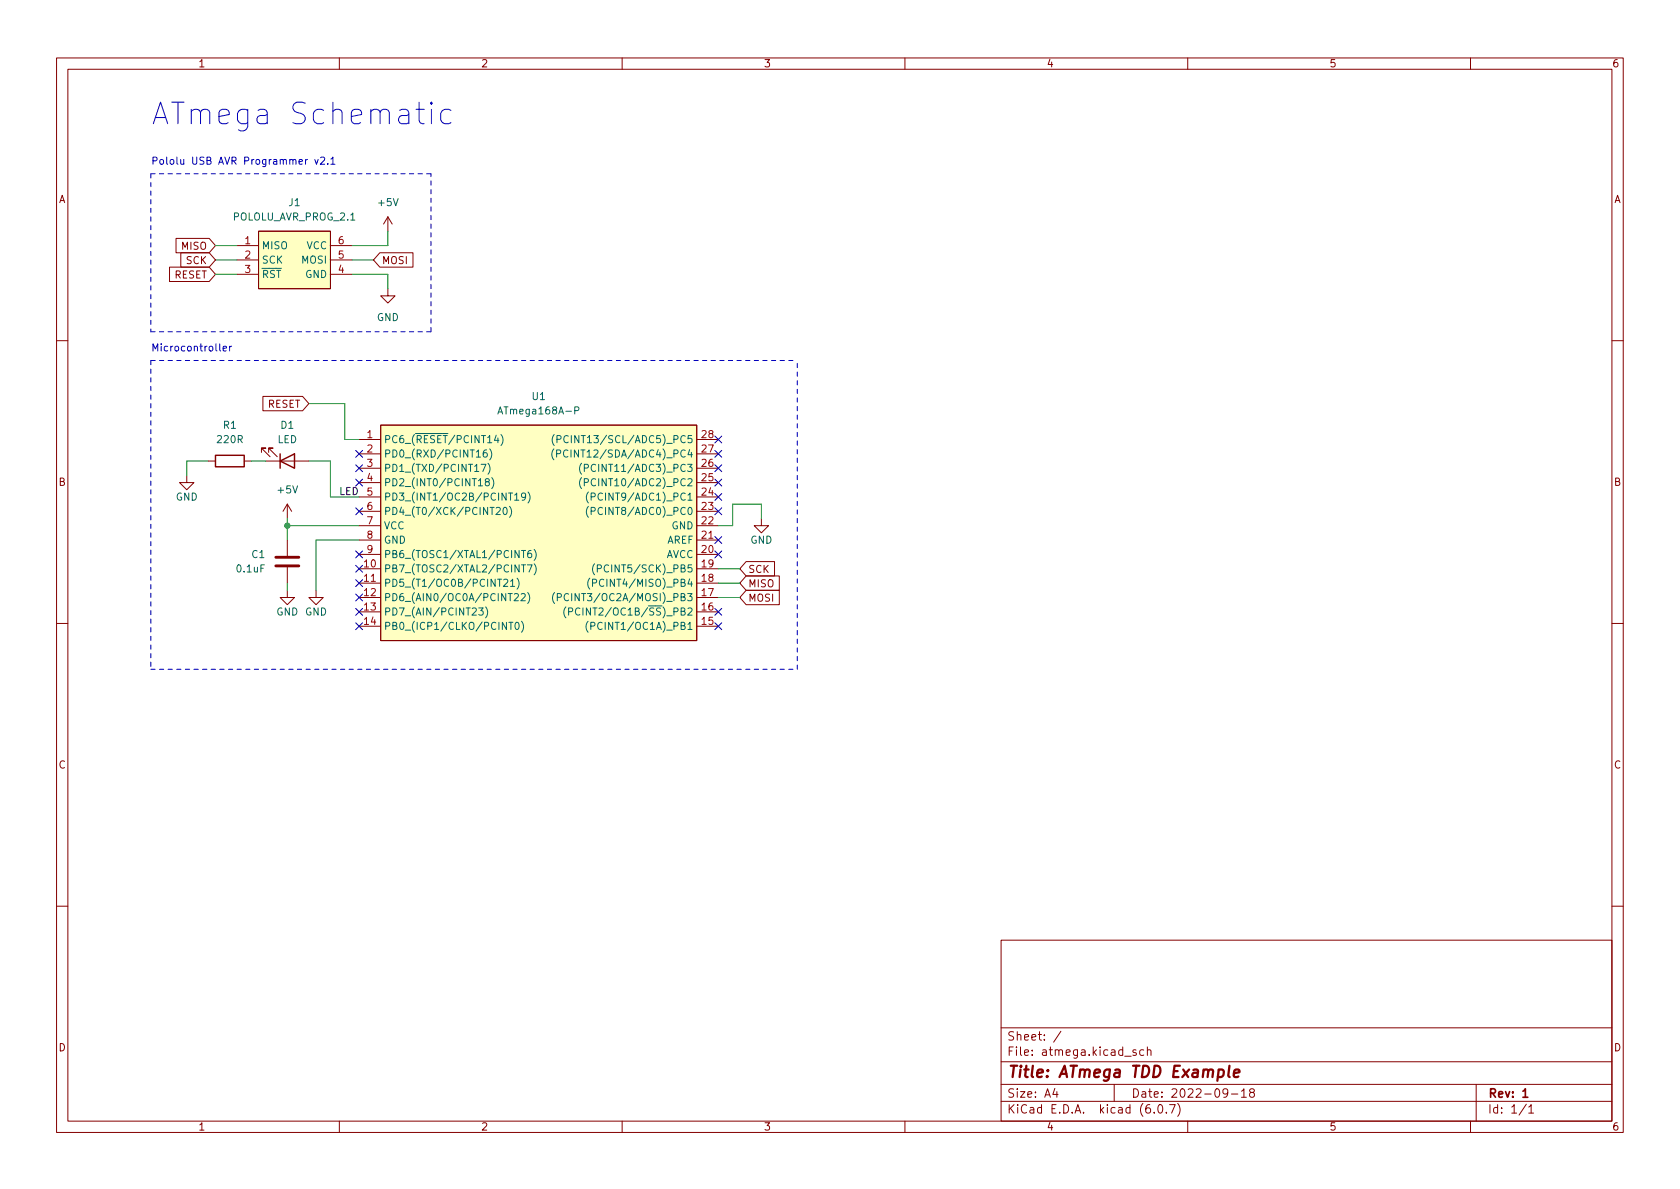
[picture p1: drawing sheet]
<svg xmlns="http://www.w3.org/2000/svg" width="297mm" height="210mm" viewBox="0 0 297 210" stroke-linecap="round" stroke-linejoin="round" font-family="sans-serif">
<g fill="none" stroke="#840000" stroke-width=".18">
<path d="M10 10.2h277v190.1h-277zM12 12.2h273v186.1h-273zM60 10.2v2M110 10.2v2M160 10.2v2M210 10.2v2M260 10.2v2M68.6 38.3l-.8 1.3M68.6 38.3v2.6M68.6 38.3l.7 1.3M30 47.2h7l1.1 1.3-1.1 1.3h-7zM31.1 42.2h5.9l1.1 1.2-1.1 1.3h-5.9z"/>
<path d="M32 44.7h5l1.1 1.3-1.1 1.2h-5zM41.9 43.4h3.8M41.9 46h3.8M41.9 48.5h3.8M45.7 40.9h12.7v10.1h-12.7zM58.4 43.4h3.8M58.4 46h3.8M58.4 48.5h3.8M67.2 44.7h5.8v2.5h-5.8l-1.2-1.2zM68.6 51v1.3h1.2l-1.2 1.3-1.3-1.3h1.3M10 60.2h2M46.5 70.1h7l1.1 1.3-1.1 1.2h-7z"/>
<path d="M63.5 77.7h3.8M67.3 75.2h55.9v38.1h-55.9zM123.2 77.7h3.8M285 60.2h2M33 84.1v1.2h-1.3l1.3 1.3 1.3-1.3h-1.3M36.8 81.5h1.3M43.2 81.5h1.2M46.2 80v-.8h.8h-.8l1.6 1.6M47 81.5h7.6M47.5 80v-.8h.8h-.8l1.5 1.6M50.8 89.1l-.8 1.3M50.8 89.1v2.6"/>
<path d="M50.8 95.5v2.8M50.8 89.1l.8 1.3M63.5 80.3h3.8M63.5 98h3.8M63.5 95.5h3.8M63.5 93h3.8M63.5 90.4h3.8M63.5 87.9h3.8M63.5 85.3h3.8M63.5 82.8h3.8M123.2 80.3h3.8M123.2 98h3.8"/>
<path d="M123.2 95.5h3.8M123.2 93h3.8M123.2 90.4h3.8M123.2 87.9h3.8M123.2 85.3h3.8M123.2 82.8h3.8M131.9 99.3h5v2.5h-5l-1.1-1.2zM134.6 91.7v1.3h1.3l-1.3 1.2-1.3-1.2h1.3M10 110.2h2M50.8 104.4v1.3h1.3l-1.3 1.2-1.3-1.2h1.3M50.8 100.3v2.8M55.9 104.4v1.3h1.2l-1.2 1.2-1.3-1.2h1.3"/>
<path d="M63.5 100.6h3.8M63.5 103.1h3.8M63.5 105.7h3.8M63.5 108.2h3.8M63.5 110.7h3.8M123.2 100.6h3.8M123.2 103.1h3.8M123.2 105.7h3.8M123.2 108.2h3.8M123.2 110.7h3.8M131.9 104.4h5.9v2.5h-5.9l-1.1-1.2zM131.9 101.8h5.9v2.6h-5.9l-1.1-1.3z"/>
<path d="M285 110.2h2M10 160.2h2M177 166.3h108v32h-108zM285 160.2h2M60 198.3v2M110 198.3v2M160 198.3v2M177 194.8h108M177 191.8h108M177 187.8h108M177 181.8h108M186.5 192.5l-.4 1h1"/>
<path d="M186.9 193v1M187.6 182.4l-1.3 1.9M197 191.8v3M198.9 186.8h1.1M200.9 185.7l-.4-.1-.2 .2 .1 .3 .5 .1v.4h-.6M202.2 185.7l-.4-.1-.3 .3v.4l.1 .3h.6M202.9 185.8l.2-.2 .3 .1 .1 .9M202.9 185.1v1.5M204.1 196.7v.1M204.9 195.4l.2-.1a.81 .81 0 0 1 .6 .7 .81 .81 0 0 1-.3 .8h-.2a.81 .81 0 0 1-.6-.6 .81 .81 0 0 1 .3-.8zM206.2 196.7v.1M206.8 195.3h1l-.7 1.5"/>
<path d="M208.2 195.1a1.72 1.72 0 0 1 0 2.3M210 198.3v2M217.1 193.2l-.3 .3h-.3l-.3-.3 .2-.6 .4-.1 .2 .2a.99 .99 0 0 1-.4 1.3h-.2M217.7 193.5h1.2M219.5 193l.4-.5v1.5M219.5 194h.9M221.2 193.2l-.3-.3 .1-.2 .2-.2 .4 .1 .2 .2-.1 .2-.6 .2-.2 .3 .1 .4 .2 .1h.4l.2-.3-.1-.4-.2-.1M260 198.3v2M261 191.8v6.5M269.9 195.3l-1.3 1.9M270.3 195.8l.4-.5v1.5M270.3 196.8h.9"/>
</g>
<path d="M269.3 193l.4-.5v1.5M269.3 194h.8" fill="none" stroke="#840000" stroke-width=".3"/>
<path d="M215.5 189.2l.2-.1 .5 .1 .2 .3-.1 .6a.66 .66 0 0 1-1 .3M217.4 188.5l-.2 1.7 .2 .3M218.2 189.8l.9-.2v-.4l-.6-.1-.3 .3v1l.2 .1 .6-.1" fill="none" stroke="#840000" stroke-width=".4"/>
<path d="M38.1 80.5h5.1v2h-5.1zM49.5 81.5l2.6-1.2v2.5zM49.5 80.3v2.5" fill="none" stroke="#840000" stroke-width=".25"/>
<g fill="#ffffc2" stroke="#ffffc2" stroke-width=".18">
<path d="M67.3 75.2h55.9v38.1h-55.9z"/>
<path d="M45.7 40.9h12.7v10.1h-12.7z"/>
</g>
<g fill="none" stroke="#006464" stroke-width=".18">
<path d="M86 79.6h-.3a.85 .85 0 0 0 0 1.2l.4-.1 .1-.4-.3-.3h-.2l-.3 .3M86.6 79.4a1.46 1.46 0 0 1 0 1.9M88 73.2l.4-1.3 .5 1.3M88.1 72.8h.6M97.9 79.4a1.46 1.46 0 0 0 0 1.9M98 76.8a1.46 1.46 0 0 0 0 2M98.5 77.7l.6-.1 .1-.2-.1-.3-.6-.1v1.3M100.4 79.7a.6 .6 0 0 0-.8 .4 .6 .6 0 0 0 .6 .7l.2-.1M100.5 77.1a.6 .6 0 0 0-.9 .5 .6 .6 0 0 0 .6 .7l.3-.1M101.6 72.6l.6-.1 .2-.1-.1-.3-.7-.2v1.3M85.1 82.1h.8l-.5 1.3M86 85.2l-.2-.3 .1-.1 .1-.2 .4 .1 .1 .2v.2l-.6 .1-.1 .2v.3l.2 .2h.4l.1-.2v-.3l-.2-.2"/>
<path d="M86.3 81.9a1.46 1.46 0 0 1 0 2M86.9 84.5a1.46 1.46 0 0 1 0 1.9M87.7 89.8l.5-.1 .3 .4-.8 .9h.8M89.1 89.8l.1-.1a.68 .68 0 0 1 .5 .7 .68 .68 0 0 1-.5 .6 .84 .84 0 0 1-.1-1.2zM90.1 89.5a1.46 1.46 0 0 1 0 2M91 87.5l.4-.3v1.3M91 88.5h.7M92.2 99.9h.7M92.2 97.3h.7M92.6 97.3v1.3M92.6 99.9v1.3M92.9 87.7l-.2 .3-.4-.1-.1-.2 .1-.5h.4l.2 .1a.84 .84 0 0 1-.3 1.2h-.3"/>
<path d="M93.2 99.9h.9l-.6 1.3M93.4 87a1.46 1.46 0 0 1 0 1.9M93.9 97.3l-.4 .1a.86 .86 0 0 0 0 1.2l.5-.1v-.4l-.2-.3h-.3l-.2 .3M94.4 99.7a1.46 1.46 0 0 1 0 1.9M94.4 97.2a1.46 1.46 0 0 1 0 1.9M98.4 80.2h.6l.1-.2v-.3l-.7-.1v1.2M102.8 84.5a1.46 1.46 0 0 0 0 1.9M102.8 81.9a1.46 1.46 0 0 0 0 2M103.3 85.3l.6-.1 .1-.1v-.3l-.7-.2v1.3M103.3 82.8l.6-.1 .1-.2v-.3l-.7-.1v1.3M104 89.5a1.46 1.46 0 0 0 0 2M104 87a1.46 1.46 0 0 0 0 1.9"/>
<path d="M104.5 90.4l.6-.1 .1-.2v-.3l-.7-.1v1.3M104.5 87.8h.6l.1-.2v-.3l-.7-.1v1.3M105.1 99.7a1.46 1.46 0 0 0 0 1.9M84.6 107.5h.8l-.4 .5 .4 .1v.6l-.2 .1-.6-.1M85.9 107.3a1.46 1.46 0 0 1 0 2M89.1 102.5l.4-.1 .3 .4-.8 .9h.8M90 110h.7M90.3 102.8l.3-.4v1.3M90.3 103.7h.7M90.3 110v1.3M90.9 105.1l.5-.1 .3 .3-.8 .9h.8M91.2 110.1l.2-.1a.68 .68 0 0 1 .4 .7 .68 .68 0 0 1-.4 .6 .84 .84 0 0 1-.2-1.2z"/>
<path d="M91.4 102.2a1.46 1.46 0 0 1 0 2M92.1 105.1l.5-.1 .3 .3-.8 .9h.8M92.2 109.9a1.46 1.46 0 0 1 0 1.9M93.3 104.8a1.46 1.46 0 0 1 0 1.9M98.1 104.8a1.46 1.46 0 0 0 0 1.9M98.5 105.6h.6l.2-.2-.1-.3-.7-.1v1.2M100 107.3a1.46 1.46 0 0 0 0 2M100.5 108.2l.6-.1 .2-.2-.1-.3-.7-.1v1.3M100.5 105.1a.6 .6 0 0 0-.8 .4 .6 .6 0 0 0 .6 .7l.2-.1M104 109.9a1.46 1.46 0 0 0 0 1.9M104.3 102.2a1.46 1.46 0 0 0 0 2M104.5 110.7l.6-.1 .1-.1-.1-.3-.6-.2v1.3"/>
<path d="M104.8 103.1l.6-.1 .1-.2-.1-.3-.6-.1v1.3M105.6 100.5h.6l.1-.2v-.3l-.7-.1v1.3"/>
</g>
<path d="M48.8 98.5h4M48.8 100.1h4" fill="none" stroke="#840000" stroke-width=".51"/>
<g fill="none" stroke="#0000c2" stroke-width=".18">
<path d="M73.6 19.3h1.4M74.1 18.1v3.2l.2 .4 .7 .2M76.3 18.1l-.2 .2 .2 .1 .2-.1-.2-.2v.3M76.3 19.3v2.6M79.7 19.5l-.3-.2h-.8l-.5 .4-.2 .4v1.1l.4 .5 .3 .2h.8l.3-.2M54.4 28.2l-.4 .2M55.7 28.2l.3 .8 .3-.8M56.7 27.9l.5-.1 .2 .3-.8 .9h.8M58 28.9v.1M58.5 28.1l.4-.3v1.2M58.5 29h.7M38.8 60.8v1.1l.2 .2"/>
<path d="M39.4 61.6l.7-.1-.1-.2-.4-.1-.2 .2 .1 .6h.5M40.6 61.2v.9M41 61.2l-.4 .3"/>
</g>
<path d="M26.7 30.7h49.5M26.7 30.7v28M26.7 58.7h49.5M76.2 58.7v-28M26.7 63.7v54.7M26.7 63.7h114.3M26.7 118.4h114.3M141 118.4v-54.7" fill="none" stroke="#0000c2" stroke-width=".18" stroke-dasharray=".8 .8"/>
<g fill="none" stroke="#009600" stroke-width=".18">
<path d="M38.1 48.5h3.8M38.1 46h3.8M38.1 43.4h3.8M62.2 48.5h6.4v2.5M62.2 46h3.8M68.6 40.9v2.5h-6.4M54.6 71.4h6.4v6.3h2.5M36.8 81.5h-3.8v2.6M44.4 81.5h2.6M50.8 91.7v3.8M50.8 93h12.7M54.6 81.5h3.8v6.4h5.1"/>
<path d="M63.5 95.5h-7.6v8.9M134.6 91.7v-2.6h-5.1v3.9h-2.5M50.8 103.1v1.3M127 103.1h3.8M127 100.6h3.8M127 105.7h3.8"/>
</g>
<g fill="none" stroke="#000084" stroke-width=".18">
<path d="M62.9 79.6l1.2 1.3M64.1 79.6l-1.2 1.3M126.4 79.6l1.2 1.3M126.4 77.1l1.2 1.2M127.6 79.6l-1.2 1.3M127.6 77.1l-1.2 1.2M62.9 84.7l1.2 1.2M62.9 100l1.2 1.2M62.9 82.2l1.2 1.2M62.9 97.4l1.2 1.2M62.9 89.8l1.2 1.2M64.1 84.7l-1.2 1.2"/>
<path d="M64.1 100l-1.2 1.2M64.1 82.2l-1.2 1.2M64.1 97.4l-1.2 1.2M64.1 89.8l-1.2 1.2M126.4 94.9l1.2 1.2M126.4 87.3l1.2 1.2M126.4 89.8l1.2 1.2M126.4 97.4l1.2 1.2M126.4 84.7l1.2 1.2M126.4 82.2l1.2 1.2M127.6 94.9l-1.2 1.2M127.6 87.3l-1.2 1.2"/>
<path d="M127.6 89.8l-1.2 1.2M127.6 97.4l-1.2 1.2M127.6 84.7l-1.2 1.2M127.6 82.2l-1.2 1.2M62.9 110.1l1.2 1.2M62.9 102.5l1.2 1.2M62.9 105l1.2 1.3M62.9 107.6l1.2 1.2M64.1 110.1l-1.2 1.2M64.1 102.5l-1.2 1.2M64.1 105l-1.2 1.3M64.1 107.6l-1.2 1.2"/>
<path d="M126.4 107.6l1.2 1.2M126.4 110.1l1.2 1.2M127.6 107.6l-1.2 1.2M127.6 110.1l-1.2 1.2"/>
</g>
<circle cx="50.8" cy="93" r=".46" fill="#009600" stroke="#009600" stroke-width=".18"/>
<text font-size="5.3" fill="#0000c2" x="26.7" y="22.1">ATmega Schematic</text>
<text font-size="2.8" fill="#840000" x="178" y="190.6">Title: ATmega TDD Example</text>
<g font-size="2.1" fill="#840000">
<text x="178" y="184">Sheet: /</text>
<text x="178" y="186.7">File: atmega.kicad_sch</text>
<text x="178" y="196.9">KiCad E.D.A. kicad (6.0.7)</text>
<text x="178" y="194.1">Size: A4</text>
<text x="200" y="194.1">Date: 2022-09-18</text>
<text x="263" y="194.1">Rev: 1</text>
<text x="263" y="196.9">Id: 1/1</text>
</g>
<g font-size="1.8" fill="#840000">
<text x="35" y="11.9">1</text>
<text x="85" y="11.9">2</text>
<text x="135" y="11.9">3</text>
<text x="185" y="11.9">4</text>
<text x="235" y="11.9">5</text>
<text x="285" y="11.9">6</text>
<text x="10.3" y="35.9">A</text>
<text x="285.3" y="35.9">A</text>
<text x="32.2" y="44.2">MISO</text>
<text x="32.9" y="46.7">SCK</text>
<text x="67.5" y="46.7">MOSI</text>
<text x="30.8" y="49.2">RESET</text>
<text x="47.3" y="72.1">RESET</text>
<text x="10.3" y="85.9">B</text>
<text x="285.3" y="85.9">B</text>
<text x="132.2" y="101.3">SCK</text>
<text x="132.2" y="106.4">MOSI</text>
<text x="132.2" y="103.8">MISO</text>
<text x="10.3" y="135.9">C</text>
<text x="285.3" y="135.9">C</text>
<text x="10.3" y="185.9">D</text>
<text x="285.3" y="185.9">D</text>
<text x="35" y="199.9">1</text>
<text x="85" y="199.9">2</text>
<text x="135" y="199.9">3</text>
<text x="185" y="199.9">4</text>
<text x="235" y="199.9">5</text>
<text x="285" y="199.9">6</text>
</g>
<g font-size="1.8" fill="#0000c2">
<text x="26.7" y="29.1">Pololu USB AVR Programmer v2.1</text>
<text x="26.7" y="62.1">Microcontroller</text>
</g>
<g font-size="1.8" fill="#006464">
<text x="41.2" y="39">POLOLU_AVR_PROG_2.1</text>
<text x="51.1" y="36.4">J1</text>
<text x="67" y="36.4">+5V</text>
<text x="46.2" y="44.1">MISO</text>
<text x="46.2" y="46.6">SCK</text>
<text x="53.4" y="46.6">MOSI</text>
<text x="54.2" y="44.1">VCC</text>
<text x="46.2" y="49.1">~{RST}</text>
<text x="54" y="49.1">GND</text>
<text x="66.6" y="56.8">GND</text>
<text x="94.1" y="70.7">U1</text>
<text x="39.5" y="75.8">R1</text>
<text x="49.7" y="75.8">D1</text>
<text x="88.8" y="73.3">ATmega168A-P</text>
<text x="38.5" y="78.4">220R</text>
<text x="49" y="78.4">LED</text>
<text x="67.8" y="78.4">PC6_(~{RESET}/PCINT14)</text>
<text x="67.8" y="80.9">PD0_(RXD/PCINT16)</text>
<text x="67.8" y="83.4">PD1_(TXD/PCINT17)</text>
<text x="100.3" y="80.9">(PCINT12/SDA/ADC4)_PC4</text>
<text x="100.5" y="78.4">(PCINT13/SCL/ADC5)_PC5</text>
<text x="104.5" y="83.4">(PCINT11/ADC3)_PC3</text>
<text x="31.1" y="88.5">GND</text>
<text x="49.2" y="87.2">+5V</text>
<text x="67.8" y="86">PD2_(INT0/PCINT18)</text>
<text x="67.8" y="88.5">PD3_(INT1/OC2B/PCINT19)</text>
<text x="104.5" y="86">(PCINT10/ADC2)_PC2</text>
<text x="105.5" y="88.5">(PCINT9/ADC1)_PC1</text>
<text x="67.8" y="91.1">PD4_(T0/XCK/PCINT20)</text>
<text x="67.8" y="93.6">VCC</text>
<text x="105.5" y="91.1">(PCINT8/ADC0)_PC0</text>
<text x="118.8" y="93.6">GND</text>
<text x="42" y="101.2">0.1uF</text>
<text x="44.5" y="98.7">C1</text>
<text x="67.8" y="101.2">PB7_(TOSC2/XTAL2/PCINT7)</text>
<text x="67.8" y="96.1">GND</text>
<text x="67.8" y="98.7">PB6_(TOSC1/XTAL1/PCINT6)</text>
<text x="106.6" y="101.2">(PCINT5/SCK)_PB5</text>
<text x="117.7" y="98.7">AVCC</text>
<text x="117.9" y="96.1">AREF</text>
<text x="132.7" y="96.1">GND</text>
<text x="67.8" y="103.8">PD5_(T1/OC0B/PCINT21)</text>
<text x="67.8" y="106.3">PD6_(AIN0/OC0A/PCINT22)</text>
<text x="100.4" y="106.3">(PCINT3/OC2A/MOSI)_PB3</text>
<text x="105.8" y="103.8">(PCINT4/MISO)_PB4</text>
<text x="48.8" y="108.8">GND GND</text>
<text x="67.8" y="108.8">PD7_(AIN/PCINT23)</text>
<text x="67.8" y="111.4">PB0_(ICP1/CLKO/PCINT0)</text>
<text x="101.2" y="108.8">(PCINT2/OC1B/~{SS})_PB2</text>
<text x="105.4" y="111.4">(PCINT1/OC1A)_PB1</text>
</g>
<g font-size="1.8" fill="#a90000">
<text x="43.3" y="43.2">1</text>
<text x="43.3" y="45.7">2</text>
<text x="59.8" y="45.7">5</text>
<text x="59.8" y="43.2">6</text>
<text x="43.3" y="48.3">3</text>
<text x="59.8" y="48.3">4</text>
<text x="64.9" y="77.5">1</text>
<text x="124.1" y="77.5">28</text>
<text x="64.9" y="80">2</text>
<text x="64.9" y="82.5">3</text>
<text x="124.1" y="82.5">26</text>
<text x="124.1" y="80">27</text>
<text x="64.9" y="85.1">4</text>
<text x="64.9" y="87.6">5</text>
<text x="124.1" y="87.6">24</text>
<text x="124.1" y="85.1">25</text>
<text x="64.9" y="90.2">6</text>
<text x="64.9" y="92.7">7</text>
<text x="64.9" y="95.2">8</text>
<text x="124.1" y="95.2">21</text>
<text x="124.1" y="92.7">22</text>
<text x="124.1" y="90.2">23</text>
<text x="64.4" y="100.3">10</text>
<text x="64.9" y="97.8">9</text>
<text x="124.1" y="100.3">19</text>
<text x="124.1" y="97.8">20</text>
<text x="64.4" y="102.9">11</text>
<text x="64.4" y="105.4">12</text>
<text x="64.4" y="107.9">13</text>
<text x="124.1" y="107.9">16</text>
<text x="124.1" y="105.4">17</text>
<text x="124.1" y="102.9">18</text>
<text x="64.4" y="110.5">14</text>
<text x="124.1" y="110.5">15</text>
</g>
<text font-size="1.8" fill="#0f0f0f" x="60" y="87.5">LED</text>
</svg>
